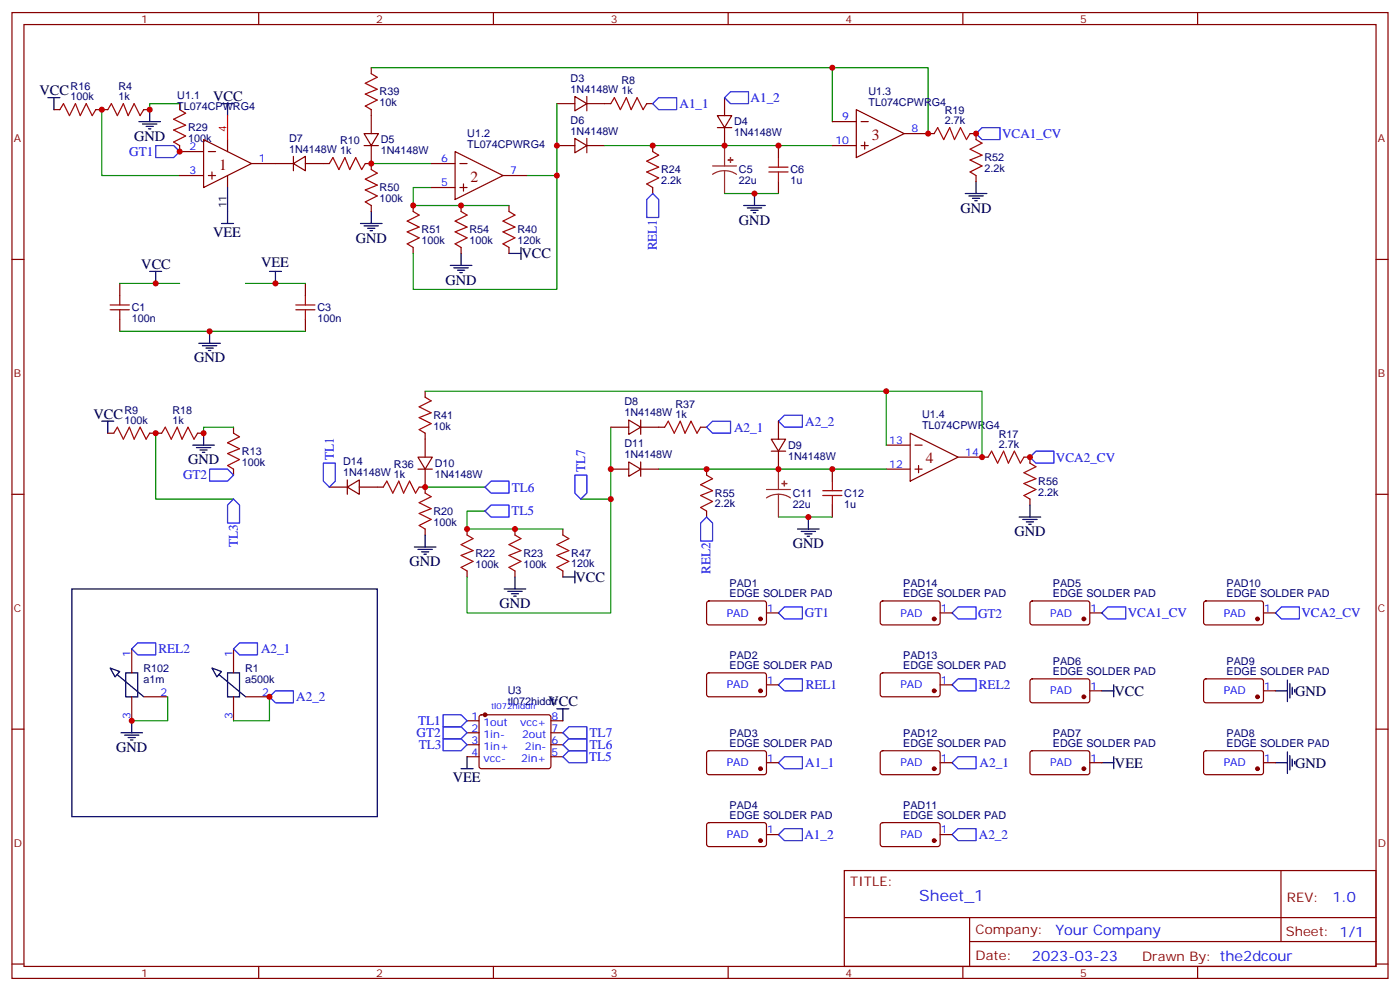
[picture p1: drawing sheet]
<svg xmlns="http://www.w3.org/2000/svg" width="412mm" height="292mm" viewBox="0 0 412 292" stroke-linecap="round" stroke-linejoin="round" font-family="sans-serif">
<g fill="none" stroke="#870000" stroke-width=".35">
<path d="M3.5 3.7h405.4v284.3h-405.4zM7.1 7.2h398.2v277.3h-398.2zM76.2 3.7v3.5M109.4 19.9v1.8M145.3 3.7v3.5M214.5 3.7v3.5M283.6 3.7v3.5M352.8 3.7v3.5M15.9 32.3h1.7M28.2 32.3h3.5M42.3 32.3h1.8M52.9 30.5v1.8"/>
<path d="M107.2 39.3h4.3l-2.1 3.6zM109.4 32.3v7M164 30.5h5.3M169.3 28.4l3.6 2.1-3.6 2.1zM172.9 30.5h7M172.9 28.4v4.2M190.5 30.5h1.8M211.3 34h4.2l-2.1 3.6zM211.3 37.6h4.2M213.4 28.8v5.2M213.4 37.6v5.3M245.2 35.8h7"/>
<path d="M252.2 32.3l14.1 7-14.1 7.1zM253.6 35.8h2.2M266.3 39.3h8.9M285.8 39.3h1.7v1.8M52.9 42.9v1.7h7.1M52.9 51.7h7.1M60 41.1l14.1 7.1-14.1 7zM61.4 44.6h2.1M61.4 51.7h2.1M62.4 50.6v2.1M67 41.1v3.5M67 51.7v3.5"/>
<path d="M74.1 48.2h12.3M86.4 48.2l3.6-2.2v4.3zM86.4 46v4.3M90 48.2h7M107.2 42.9h4.3M107.6 48.2h1.8M109.4 42.9v7M127 48.2h7.1M127 55.2h7.1M134.1 44.6l14.1 7.1-14.1 7zM135.5 48.2h2.1M135.5 55.2h2.1"/>
<path d="M136.5 54.2v2.1M148.2 51.7h7M164 42.9h5.3M169.3 40.7l3.6 2.2-3.6 2.1zM172.9 42.9h5.3M172.9 40.7v4.3M192.3 42.9v1.7M192.3 55.2v1.8M229.3 42.9v3.5M229.3 53.4v3.6M245.2 42.9h7M253.6 42.9h2.2"/>
<path d="M254.7 41.8v2.1M287.5 51.7v1.7M3.5 76.4h3.6M109.4 60.5v1.8M121.7 60.5v1.8M121.7 72.8v1.8M135.8 60.5v1.8M135.8 72.8v1.8M149.9 60.5v1.8M149.9 72.8v1.8M405.3 76.4h3.6M35.3 83.4v3.6"/>
<path d="M35.3 94v3.5M90 83.4v3.6M90 94v3.5M125.2 115.2v1.7M31.7 127.5h1.8M44.1 127.5h3.5M58.2 127.5h1.8M68.8 125.8v1.7M68.8 138.1v1.8M123.1 134.6h4.3l-2.2 3.5zM123.1 138.1h4.3M125.2 127.5v7.1"/>
<path d="M125.2 138.1v7.1M179.9 138.1h5.3M179.9 125.8h5.3M185.2 136l3.5 2.1-3.5 2.1zM185.2 123.6l3.5 2.2-3.5 2.1zM188.7 138.1h5.3M188.7 125.8h7.1M188.7 123.6v4.3M188.7 136v4.2M206.4 125.8h1.7M208.1 138.1v1.8M227.2 129.3h4.2l-2.1 3.5z"/>
<path d="M227.2 132.8h4.2M229.3 124v5.3M229.3 132.8v5.3M245.2 138.1v3.5M261.1 131.1h7M261.1 138.1h7M268.1 127.5l14.1 7.1-14.1 7zM269.5 131.1h2.1M269.5 138.1h2.1M270.6 137.1v2.1M282.2 134.6h8.8M301.6 134.6h1.8v1.7"/>
<path d="M3.5 145.5h3.6M97 143.4h5.3M102.3 143.4l3.5-2.1v4.2zM102.3 141.3v4.2M105.8 143.4h7.1M123.5 143.4h1.7M125.2 155.8v1.7M137.6 155.8v1.7M151.7 155.8v1.7M165.8 155.8v1.7M208.1 150.5v1.7M245.2 148.7v3.5"/>
<path d="M303.4 146.9v1.8M405.3 145.5h3.6M137.6 168.1v1.8M151.7 168.1v1.8M165.8 168.1v1.8M208.4 177.1l.4-.2 16.5 .1 .5 .6-.1 5.9-.6 .5-16.5-.1-.5-.6v-5.7zM259.5 177.1l.5-.2 16.5 .1 .4 .6v5.9l-.7 .5-16.5-.1-.4-.6v-5.7zM303.6 177.1l.5-.2 16.5 .1 .4 .6v5.9l-.7 .5-16.5-.1-.4-.6v-5.7zM354.8 177.1l.4-.2 16.5 .1 .5 .6-.1 5.9-.6 .5-16.5-.1-.5-.6v-5.7zM38.8 191v7.1M68.8 191v7.1M208.4 198.3l.4-.2h16.5l.5 .7-.1 5.9-.6 .4h-16.5l-.5-.7v-5.6z"/>
<path d="M225.8 180.4h3.5M259.5 198.3l.5-.2h16.5l.4 .7v5.9l-.7 .4h-16.5l-.4-.7v-5.6zM276.9 180.4h3.6M321 180.4h3.6M372.2 180.4h3.5M3.5 214.7h3.6M38.8 205.1v7.1M42.3 205.1h7.1M68.8 205.1v7.1M72.3 205.1h7.1M137.6 212.2h3.5M137.6 215.7h3.5"/>
<path d="M137.6 219.3h3.5M141.3 210.6l.5-.2h19.8l.5 .2 .2 .5-.1 14.8-.6 .4-20.1-.1-.4-.6v-14.5zM162.3 212.2h3.5M162.3 215.7h3.5M162.3 219.3h3.5M225.8 201.6h3.5M276.9 201.6h3.6M303.6 200.1l.5-.3 16.5 .1 .4 .7v5.9l-.7 .4-16.5-.1-.4-.6v-5.6zM321 203.4h3.6M354.8 200.1l.4-.3 16.5 .1 .5 .7-.1 5.9-.6 .4-16.5-.1-.5-.6v-5.6zM372.2 203.4h3.5M405.3 214.7h3.6"/>
<path d="M137.6 222.8h3.5M162.3 222.8h3.5M208.4 221.2l.4-.2 16.5 .1 .5 .6-.1 5.9-.6 .5-16.5-.1-.5-.6v-5.7zM225.8 224.5h3.5M259.5 221.2l.5-.2 16.5 .1 .4 .6v5.9l-.7 .5-16.5-.1-.4-.6v-5.7zM276.9 224.5h3.6M303.6 221.2l.5-.2 16.5 .1 .4 .6v5.9l-.7 .5-16.5-.1-.4-.6v-5.7zM321 224.5h3.6M354.8 221.2l.4-.2 16.5 .1 .5 .6-.1 5.9-.6 .5-16.5-.1-.5-.6v-5.7zM372.2 224.5h3.5M208.4 242.4l.4-.2h16.5l.5 .7-.1 5.9-.6 .4h-16.5l-.5-.7v-5.6zM225.8 245.7h3.5"/>
<path d="M248.7 256.3h156.6v28.2h-156.6zM259.5 242.4l.5-.2h16.5l.4 .7v5.9l-.7 .4h-16.5l-.4-.7v-5.6zM276.9 245.7h3.6M377.3 256.3v20.9M248.7 270.1h156.5M285.6 277.2h119.6M285.6 270.1v14.2M3.5 283.8h3.6M76.2 284.5v3.5M145.3 284.5v3.5M214.5 284.5v3.5M283.6 284.5v3.5"/>
<path d="M352.8 284.5v3.5M405.3 283.8h3.6"/>
</g>
<g fill="none" stroke="#a10000" stroke-width=".35">
<path d="M17.6 32.3l1.1-1.8 1.8 3.5 1.7-3.5 1.4 3.5 1.8-3.5 1.8 3.5 1-1.7M31.7 32.3l1.1-1.8 1.8 3.5 1.7-3.5 1.4 3.5 1.8-3.5 1.8 3.5 1-1.7M52.9 32.3l1.8 1-3.5 1.8 3.5 1.8-3.5 1.4 3.5 1.7-3.5 1.8 1.7 1.1M109.4 21.7l1.7 1.1-3.5 1.7 3.5 1.8-3.5 1.4 3.5 1.8-3.5 1.7 1.8 1.1M179.9 30.5l1.1-1.7 1.7 3.5 1.8-3.5 1.4 3.5 1.8-3.5 1.7 3.5 1.1-1.8M275.2 39.3l1-1.7 1.8 3.5 1.8-3.5 1.4 3.5 1.7-3.5 1.8 3.5 1.1-1.8M97 48.2l1.1-1.8 1.7 3.5 1.8-3.5 1.4 3.5 1.8-3.5 1.7 3.5 1.1-1.7M109.4 49.9l1.7 1.1-3.5 1.7 3.5 1.8-3.5 1.4 3.5 1.8-3.5 1.7 1.8 1.1M192.3 44.6l1.7 1.1-3.5 1.7 3.5 1.8-3.5 1.4 3.5 1.8-3.5 1.8 1.8 1M226.5 50.6h5.6M226.5 49.2h5.6M229.3 46.4v2.8"/>
<path d="M229.3 50.6v2.8M287.5 41.1l1.8 1.1-3.5 1.7 3.5 1.8-3.5 1.4 3.5 1.8-3.5 1.7 1.7 1.1M121.7 62.3l1.8 1-3.6 1.8 3.6 1.8-3.6 1.4 3.6 1.7-3.6 1.8 1.8 1M135.8 62.3l1.8 1-3.5 1.8 3.5 1.8-3.5 1.4 3.5 1.7-3.5 1.8 1.7 1M149.9 62.3l1.8 1-3.5 1.8 3.5 1.8-3.5 1.4 3.5 1.7-3.5 1.8 1.7 1M32.5 91.2h5.6M32.5 89.8h5.6M35.3 87v2.8M35.3 91.2v2.8M87.1 91.2h5.7M87.1 89.8h5.7M90 87v2.8"/>
<path d="M90 91.2v2.8M125.2 116.9l1.8 1.1-3.5 1.8 3.5 1.7-3.5 1.4 3.5 1.8-3.5 1.8 1.7 1M33.5 127.5l1.1-1.7 1.7 3.5 1.8-3.5 1.4 3.5 1.8-3.5 1.7 3.5 1.1-1.8M47.6 127.5l1.1-1.7 1.7 3.5 1.8-3.5 1.4 3.5 1.8-3.5 1.7 3.5 1.1-1.8M68.8 127.5l1.8 1.1-3.6 1.8 3.6 1.7-3.6 1.4 3.6 1.8-3.6 1.8 1.8 1M195.8 125.8l1-1.8 1.8 3.5 1.8-3.5 1.4 3.5 1.8-3.5 1.7 3.5 1.1-1.7M208.1 139.9l1.8 1-3.5 1.8 3.5 1.8-3.5 1.4 3.5 1.7-3.5 1.8 1.7 1.1M291 134.6l1.1-1.8 1.8 3.5 1.7-3.5 1.4 3.5 1.8-3.5 1.8 3.5 1-1.7M303.4 136.3l1.8 1.1-3.6 1.8 3.6 1.7-3.6 1.4 3.6 1.8-3.6 1.8 1.8 1M112.9 143.4l1-1.8 1.8 3.6 1.8-3.6 1.4 3.6 1.7-3.6 1.8 3.6 1.1-1.8M125.2 145.2l1.8 1-3.5 1.8 3.5 1.8-3.5 1.4 3.5 1.7-3.5 1.8 1.7 1.1M137.6 157.5l1.7 1.1-3.5 1.7 3.5 1.8-3.5 1.4 3.5 1.8-3.5 1.7 1.8 1.1"/>
<path d="M151.7 157.5l1.8 1.1-3.6 1.7 3.6 1.8-3.6 1.4 3.6 1.8-3.6 1.7 1.8 1.1M165.8 157.5l1.8 1.1-3.6 1.7 3.6 1.8-3.6 1.4 3.6 1.8-3.6 1.7 1.8 1.1M242.4 145.9h5.6M242.4 144.5h5.6M245.2 141.6v2.9M245.2 145.9v2.8"/>
</g>
<g fill="none" stroke="#000" stroke-width=".35">
<path d="M14.1 28.8h3.5M15.9 28.8v3.5M40.9 35.8h6.4M42 36.5h4.2M43 37.2h2.2M43.7 37.9h.7M44.1 32.3v3.5M65.3 30.5h3.5M67 30.5v3.5M67 55.2v10.6M222.2 57v3.5M284.3 57h6.4"/>
<path d="M285.4 57.7h4.2M286.5 58.4h2.1M287.2 59.1h.7M287.5 53.4v3.6M44.1 79.9h3.5M45.9 79.9v3.5M65.3 65.8h3.5M79.4 79.9h3.5M81.1 79.9v3.5M106.2 65.8h6.3M107.2 66.5h4.3M108.3 67.2h2.1"/>
<path d="M109 67.9h.7M109.4 62.3v3.5M132.6 78.1h6.4M133.7 78.8h4.2M134.8 79.6h2.1M135.8 74.6v3.5M149.9 74.6h3.6M153.5 72.8v3.6M219.1 60.5h6.3M220.1 61.2h4.3M221.2 61.9h2.1M221.9 62.6h.7"/>
<path d="M61.7 97.5v3.6M135.5 80.3h.7M58.6 101.1h6.3M59.6 101.8h4.3M60.7 102.5h2.1M61.4 103.2h.7M30 124h3.5M31.7 124v3.5M56.8 131.1h6.3M57.9 131.8h4.2M58.9 132.5h2.1M59.6 133.2h.7"/>
<path d="M60 127.5v3.6M125.2 157.5v3.5M234.9 155.8h6.4M236 156.5h4.2M237.1 157.2h2.1M237.8 157.9h.7M238.1 152.2v3.6M300.2 152.2h6.4M301.3 152.9h4.2M302.3 153.6h2.1M303 154.3h.7M303.4 148.7v3.5"/>
<path d="M21.2 173.4h89.9v67h-89.9zM122.1 161h6.3M123.1 161.7h4.3M124.2 162.5h2.1M124.9 163.2h.7M148.5 173.4h6.4M149.6 174.1h4.2M150.6 174.8h2.2M151.3 175.5h.7M151.7 169.9v3.5M165.8 169.9h3.5M169.3 168.1v3.5"/>
<path d="M32.5 196.7l2.8 1-1.4 1.6zM34.5 198.6l7.8 6.5M37 198.1h3.6v7h-3.6zM62.4 196.7l2.9 1-1.4 1.6zM64.5 198.6l7.8 6.5M67 198.1h3.6v7h-3.6zM35.6 215.7h6.4M36.7 216.4h4.2M37.7 217.1h2.2M38.5 217.8h.7M38.8 212.2v3.5M164 208.7h3.6"/>
<path d="M165.8 208.7v3.5M324.6 203.4h3.5M328.1 201.6v3.5M375.7 203.4h3.5M379.2 200.2v6.4M379.9 201.3v4.2M380.6 202.3v2.1M381.4 203v.7M135.8 226.3h3.5M137.6 222.8v3.5M324.6 224.5h3.5M328.1 222.8v3.5"/>
<path d="M375.7 224.5h3.5M379.2 221.4v6.3M379.9 222.4v4.3M380.6 223.5v2.1M381.4 224.2v.7"/>
</g>
<path d="M209.9 48.9h7.1M213.4 50.3l-1.8 .2-1.7 .8M213.4 50.3l1.9 .2 1.7 .8M213.4 42.9v6M213.4 50.3v6.7M229.3 138.1v6M225.8 144.1h7M229.3 145.5l-1.8 .3-1.7 .8M229.3 145.5l1.9 .3 1.6 .8M229.3 145.5v6.7" fill="none" stroke="#8c2424" stroke-width=".35"/>
<g fill="#8c2424" stroke="#8c2424" stroke-width=".35">
<path d="M214.5 47.1h1.4z"/>
<path d="M215.2 46.4v1.4z"/>
<path d="M230.4 142.3l1.4 .1z"/>
<path d="M231 141.6l.1 1.5z"/>
</g>
<g fill="none" stroke="#008700" stroke-width=".35">
<path d="M109.4 19.9h135.8v15.9M245.2 19.9h28.2v19.4M30 32.3v19.4h22.9M52.9 30.5h-8.8v1.8M164 30.5v21.2M109.4 48.2h17.6M127 55.2h-5.3v5.3h28.2M155.2 51.7h8.8v33.5h-42.3v-10.6M178.2 42.9h67M213.4 57h15.9M35.3 83.4h17.6M35.3 97.5h54.7"/>
<path d="M72.3 83.4h17.7M125.2 115.2h135.9v15.9M261.1 115.2h28.2v19.4M45.9 127.5v19.4h22.9M68.8 125.8h-8.8v1.7M179.9 125.8v21.1M194 138.1h67.1M125.2 143.4h17.7M142.9 150.5h-5.3v5.3h28.2M171.1 146.9h8.8v33.5h-42.3v-10.5M229.3 152.2h15.9M49.4 205.1v7.1h-10.6"/>
<path d="M79.4 205.1v7.1h-10.6"/>
</g>
<g fill="none" stroke="#00f" stroke-width=".35">
<path d="M192.3 30.5l1.7-1.7h5.3v3.5h-5.3zM213.4 28.8l1.8-1.8h5.3v3.5h-5.3zM287.5 39.3l1.8-1.7h5.3v3.5h-5.3zM45.9 42.9h5.3l1.7 1.7-1.7 1.8h-5.3zM192.3 57l1.7 1.7v5.3h-3.5v-5.3zM61.7 138.1h5.3l1.8 1.8-1.8 1.7h-5.3zM95.2 136.3h3.6v5.3l-1.8 1.8-1.8-1.8zM169.3 139.9h3.6v5.3l-1.8 1.7-1.8-1.7zM208.1 125.8l1.8-1.8h5.3v3.5h-5.3zM229.3 124l1.8-1.8h5.3v3.6h-5.3zM303.4 134.6l1.8-1.8h5.2v3.5h-5.2zM68.8 146.9l1.8 1.8v5.3h-3.6v-5.3z"/>
<path d="M142.9 150.5l1.7-1.8h5.3v3.5h-5.3zM142.9 143.4l1.7-1.8h5.3v3.6h-5.3zM208.1 152.2l1.8 1.8v5.3h-3.5v-5.3zM282.2 178.7h5.3v3.5h-5.3l-1.7-1.8zM377.5 178.7h5.3v3.5h-5.3l-1.8-1.8zM38.8 191l1.8-1.7h5.3v3.5h-5.3zM68.8 191l1.8-1.7h5.2v3.5h-5.2zM229.3 180.4l1.8-1.7h5.3v3.5h-5.3zM231.1 199.8h5.3v3.6h-5.3l-1.8-1.8zM282.2 199.8h5.3v3.6h-5.3l-1.7-1.8zM324.6 180.4l1.7-1.7h5.3v3.5h-5.3zM79.4 205.1l1.7-1.7h5.3v3.5h-5.3z"/>
<path d="M130.5 210.4h5.3l1.8 1.8-1.8 1.8h-5.3zM130.5 217.5h5.3l1.8 1.8-1.8 1.7h-5.3zM130.5 214h5.3l1.8 1.7-1.8 1.8h-5.3zM165.8 219.3l1.8-1.8h5.3v3.5h-5.3zM165.8 215.7l1.8-1.7h5.3v3.5h-5.3zM165.8 222.8l1.8-1.8h5.3v3.5h-5.3zM231.1 222.8h5.3v3.5h-5.3l-1.8-1.8zM282.2 222.8h5.3v3.5h-5.3l-1.7-1.8zM229.3 245.7l1.8-1.8h5.3v3.6h-5.3zM280.5 245.7l1.7-1.8h5.3v3.6h-5.3z"/>
</g>
<path d="M67 34v7.1" fill="none" stroke="#f00" stroke-width=".35"/>
<g fill="#870000" stroke="#870000" stroke-width=".35">
<circle cx="224" cy="182.2" r=".53"/>
<circle cx="224" cy="203.4" r=".53"/>
<circle cx="224" cy="226.3" r=".53"/>
<circle cx="224" cy="247.5" r=".53"/>
<circle cx="319.3" cy="182.2" r=".53"/>
<circle cx="319.3" cy="205.1" r=".53"/>
<circle cx="319.3" cy="226.3" r=".53"/>
<circle cx="370.4" cy="226.3" r=".53"/>
<circle cx="370.4" cy="205.1" r=".53"/>
<circle cx="370.4" cy="182.2" r=".53"/>
<circle cx="275.2" cy="247.5" r=".53"/>
<circle cx="275.2" cy="226.3" r=".53"/>
<circle cx="275.2" cy="203.4" r=".53"/>
<circle cx="275.2" cy="182.2" r=".53"/>
<circle cx="142.9" cy="210.4" r=".53"/>
</g>
<g fill="#c00">
<circle cx="287.5" cy="39.3" r=".88"/>
<circle cx="303.4" cy="134.6" r=".88"/>
<circle cx="208.1" cy="138.1" r=".88"/>
<circle cx="192.3" cy="42.9" r=".88"/>
<circle cx="45.9" cy="127.5" r=".88"/>
<circle cx="60" cy="127.5" r=".88"/>
<circle cx="30" cy="32.3" r=".88"/>
<circle cx="44.1" cy="32.3" r=".88"/>
<circle cx="151.7" cy="155.8" r=".88"/>
<circle cx="137.6" cy="155.8" r=".88"/>
<circle cx="135.8" cy="60.5" r=".88"/>
<circle cx="121.7" cy="60.5" r=".88"/>
<circle cx="125.2" cy="143.4" r=".88"/>
<circle cx="109.4" cy="48.2" r=".88"/>
<circle cx="164" cy="51.7" r=".88"/>
<circle cx="164" cy="42.9" r=".88"/>
<circle cx="213.4" cy="42.9" r=".88"/>
<circle cx="222.3" cy="57" r=".88"/>
<circle cx="229.3" cy="42.9" r=".88"/>
<circle cx="245.2" cy="19.9" r=".88"/>
<circle cx="261.1" cy="115.2" r=".88"/>
<circle cx="245.2" cy="138.1" r=".88"/>
<circle cx="238.1" cy="152.2" r=".88"/>
<circle cx="229.3" cy="138.1" r=".88"/>
<circle cx="179.9" cy="138.1" r=".88"/>
<circle cx="179.9" cy="146.9" r=".88"/>
<circle cx="45.9" cy="83.4" r=".88"/>
<circle cx="81.1" cy="83.4" r=".88"/>
<circle cx="61.7" cy="97.5" r=".88"/>
<circle cx="38.8" cy="212.2" r=".88"/>
<circle cx="79.4" cy="205.1" r=".88"/>
<circle cx="52.9" cy="44.6" r=".88"/>
<circle cx="273.4" cy="39.3" r=".88"/>
<circle cx="289.3" cy="134.6" r=".88"/>
</g>
<g font-size="4.6" fill="#800">
<text x="256.8" y="41.1">3</text>
<text x="64.6" y="49.9">1</text>
<text x="138.6" y="53.4">2</text>
<text x="272.7" y="136.3">4</text>
</g>
<text font-size="4.6" fill="#00f" x="270.8" y="265.3">Sheet_1</text>
<g font-size="4.2">
<text x="11.6" y="28">VCC</text>
<text x="62.8" y="29.8">VCC</text>
<text x="39.5" y="41.5">GND</text>
<text x="282.9" y="62.6">GND</text>
<text x="62.8" y="69.7">VEE</text>
<text x="104.8" y="71.4">GND</text>
<text x="217.7" y="66.1">GND</text>
<text x="153.6" y="76.1">VCC</text>
<text x="41.6" y="79.2">VCC</text>
<text x="76.9" y="78.7">VEE</text>
<text x="131.2" y="83.8">GND</text>
<text x="57.1" y="106.7">GND</text>
<text x="27.5" y="123.3">VCC</text>
<text x="55.4" y="136.7">GND</text>
<text x="233.5" y="161.4">GND</text>
<text x="298.8" y="157.9">GND</text>
<text x="120.6" y="166.7">GND</text>
<text x="169.5" y="171.3">VCC</text>
<text x="147.1" y="179">GND</text>
<text x="161.6" y="208">VCC</text>
<text x="328.3" y="204.8">VCC</text>
<text x="381.5" y="204.8">GND</text>
<text x="34.2" y="221.4">GND</text>
<text x="328.4" y="226">VEE</text>
<text x="381.5" y="226">GND</text>
<text x="133.3" y="230.2">VEE</text>
</g>
<g font-size="4.2" fill="#00f">
<text x="392.5" y="265.6">1.0</text>
<text x="310.9" y="275.1">Your Company</text>
<text x="304" y="282.9">2023-03-23</text>
</g>
<g font-size="3.9" fill="#00f">
<text x="200.2" y="31.9">A1_1</text>
<text x="221.1" y="30">A1_2</text>
<text x="295.2" y="40.6">VCA1_CV</text>
<text x="38.1" y="45.8">GT1</text>
<text x="193.5" y="73.7" transform="rotate(-90 193.5 73.7)">REL1</text>
<text x="237.2" y="125.3">A2_2</text>
<text x="216.3" y="127.1">A2_1</text>
<text x="98.3" y="135.5" transform="rotate(-90 98.3 135.5)">TL1</text>
<text x="311" y="135.9">VCA2_CV</text>
<text x="53.9" y="141">GT2</text>
<text x="172.4" y="139.1" transform="rotate(-90 172.4 139.1)">TL7</text>
<text x="150.8" y="144.7">TL6</text>
<text x="150.6" y="151.7">TL5</text>
<text x="70.1" y="161.2" transform="rotate(-90 70.1 161.2)">TL3</text>
<text x="209.3" y="169" transform="rotate(-90 209.3 169)">REL2</text>
<text x="237.1" y="181.8">GT1</text>
<text x="288.1" y="181.8">GT2</text>
<text x="332.2" y="181.8">VCA1_CV</text>
<text x="383.4" y="181.7">VCA2_CV</text>
<text x="46.7" y="192.3">REL2</text>
<text x="76.9" y="192.3">A2_1</text>
<text x="237.3" y="202.9">REL1</text>
<text x="288.3" y="203">REL2</text>
<text x="87.3" y="206.4">A2_2</text>
<text x="123.2" y="213.4">TL1</text>
<text x="122.7" y="216.9">GT2</text>
<text x="123.3" y="220.5">TL3</text>
<text x="173.7" y="220.6">TL6</text>
<text x="173.7" y="217">TL7</text>
<text x="173.6" y="224">TL5</text>
<text x="237.2" y="225.9">A1_1</text>
<text x="288.6" y="225.8">A2_1</text>
<text x="237" y="247">A1_2</text>
<text x="288.3" y="247">A2_2</text>
</g>
<g font-size="3.9" fill="#800">
<text x="250.5" y="260.9">TITLE:</text>
<text x="379.1" y="265.6">REV:</text>
<text x="287.4" y="275.1">Company:</text>
<text x="378.7" y="275.7">Sheet: 1/1</text>
<text x="287.4" y="282.8">Date:</text>
<text x="336.4" y="282.8">Drawn By: the2dcour</text>
</g>
<g font-size="3.2" fill="#800">
<text x="41.6" y="6.7">1</text>
<text x="110.8" y="6.7">2</text>
<text x="179.9" y="6.7">3</text>
<text x="249.1" y="6.7">4</text>
<text x="318.2" y="6.7">5</text>
<text x="4.1" y="41.8">A</text>
<text x="405.9" y="41.8">A</text>
<text x="4.1" y="110.9">B</text>
<text x="405.9" y="110.9">B</text>
<text x="4.1" y="180.1">C</text>
<text x="405.9" y="180.1">C</text>
<text x="4.1" y="249.2">D</text>
<text x="405.9" y="249.2">D</text>
<text x="41.6" y="287.5">1</text>
<text x="110.8" y="287.5">2</text>
<text x="179.9" y="287.5">3</text>
<text x="249.1" y="287.5">4</text>
<text x="318.2" y="287.5">5</text>
</g>
<g font-size="3.2" fill="#000080">
<text x="20.8" y="29.5">100k</text>
<text x="20.8" y="26.5">R16</text>
<text x="34.9" y="29.5">1k</text>
<text x="34.9" y="26.5">R4</text>
<text x="52.2" y="29.1">U1.1</text>
<text x="111.8" y="28">R39</text>
<text x="168.1" y="27.3">1N4148W 1k</text>
<text x="168.1" y="24.1">D3</text>
<text x="183.1" y="24.8">R8</text>
<text x="255.8" y="27.9">U1.3</text>
<text x="52.2" y="32.3">TL074CPWRG4</text>
<text x="111.8" y="31.2">10k</text>
<text x="255.8" y="31.1">TL074CPWRG4</text>
<text x="278.3" y="33.6">R19</text>
<text x="55.4" y="41.9">100k</text>
<text x="55.4" y="38.7">R29</text>
<text x="85.2" y="41.8">D7</text>
<text x="137.6" y="40.2">U1.2</text>
<text x="168.1" y="39.7">1N4148W</text>
<text x="168.1" y="36.5">D6</text>
<text x="216.3" y="40.2">1N4148W</text>
<text x="216.3" y="36.9">D4</text>
<text x="278.3" y="36.5">2.7k</text>
<text x="85.2" y="45">1N4148W 1k</text>
<text x="100.2" y="42.4">R10</text>
<text x="112.2" y="45.5">1N4148W</text>
<text x="112.2" y="42.2">D5</text>
<text x="137.6" y="43.5">TL074CPWRG4</text>
<text x="290" y="47.4">R52</text>
<text x="194.7" y="51">R24</text>
<text x="217.7" y="51.1">C5</text>
<text x="232.8" y="51.1">C6</text>
<text x="290" y="50.6">2.2k</text>
<text x="111.8" y="59.6">100k</text>
<text x="111.8" y="56.3">R50</text>
<text x="194.7" y="54.2">2.2k</text>
<text x="217.7" y="54.3">22u</text>
<text x="232.8" y="54.3">1u</text>
<text x="124.2" y="71.9">100k</text>
<text x="124.2" y="68.7">R51</text>
<text x="138.3" y="71.9">100k</text>
<text x="138.3" y="68.7">R54</text>
<text x="152.4" y="71.8">120k</text>
<text x="152.4" y="68.6">R40</text>
<text x="38.8" y="94.8">100n</text>
<text x="38.8" y="91.6">C1</text>
<text x="93.5" y="94.8">100n</text>
<text x="93.5" y="91.6">C3</text>
<text x="184" y="119.4">D8</text>
<text x="36.7" y="124.7">100k</text>
<text x="36.7" y="121.8">R9</text>
<text x="50.8" y="124.7">1k</text>
<text x="50.8" y="121.8">R18</text>
<text x="127.7" y="123.3">R41</text>
<text x="184" y="122.6">1N4148W 1k</text>
<text x="199" y="120">R37</text>
<text x="271.6" y="123.1">U1.4</text>
<text x="127.7" y="126.5">10k</text>
<text x="184" y="131.7">D11</text>
<text x="271.6" y="126.4">TL074CPWRG4</text>
<text x="294.2" y="131.8">2.7k</text>
<text x="294.2" y="128.8">R17</text>
<text x="71.3" y="137.2">100k</text>
<text x="71.3" y="134">R13</text>
<text x="101.1" y="137">D14</text>
<text x="116.1" y="137.6">R36</text>
<text x="128.1" y="137.5">D10</text>
<text x="184" y="134.9">1N4148W</text>
<text x="232.1" y="135.4">1N4148W</text>
<text x="232.1" y="132.2">D9</text>
<text x="101.1" y="140.2">1N4148W 1k</text>
<text x="128.1" y="140.7">1N4148W</text>
<text x="305.9" y="142.7">R56</text>
<text x="210.6" y="149.4">2.2k</text>
<text x="210.6" y="146.2">R55</text>
<text x="233.5" y="149.5">22u</text>
<text x="233.5" y="146.3">C11</text>
<text x="248.7" y="149.5">1u</text>
<text x="248.7" y="146.3">C12</text>
<text x="305.9" y="145.9">2.2k</text>
<text x="127.7" y="154.8">100k</text>
<text x="127.7" y="151.6">R20</text>
<text x="140.1" y="167.2">100k</text>
<text x="140.1" y="163.9">R22</text>
<text x="154.2" y="167.2">100k</text>
<text x="154.2" y="163.9">R23</text>
<text x="168.3" y="167">120k</text>
<text x="168.3" y="163.9">R47</text>
<text x="214.9" y="172.9">PAD1</text>
<text x="266.1" y="172.9">PAD14</text>
<text x="310.1" y="172.9">PAD5</text>
<text x="361.3" y="172.9">PAD10</text>
<text x="214.9" y="175.9">EDGE SOLDER PAD</text>
<text x="266.1" y="175.9">EDGE SOLDER PAD</text>
<text x="310.1" y="175.9">EDGE SOLDER PAD</text>
<text x="361.3" y="175.9">EDGE SOLDER PAD</text>
<text x="42.2" y="197.8">R102</text>
<text x="72.2" y="197.8">R1</text>
<text x="214.9" y="197">EDGE SOLDER PAD</text>
<text x="214.9" y="194.1">PAD2</text>
<text x="266.1" y="197">EDGE SOLDER PAD</text>
<text x="266.1" y="194.1">PAD13</text>
<text x="310.1" y="195.9">PAD6</text>
<text x="361.3" y="195.9">PAD9</text>
<text x="42.2" y="201">a1m</text>
<text x="72.2" y="201">a500k</text>
<text x="310.1" y="198.8">EDGE SOLDER PAD</text>
<text x="361.3" y="198.8">EDGE SOLDER PAD</text>
<text x="149.6" y="207.6">tl072hiddfr</text>
<text x="149.6" y="204.4">U3</text>
<text x="214.9" y="220">EDGE SOLDER PAD</text>
<text x="214.9" y="217">PAD3</text>
<text x="266.1" y="220">EDGE SOLDER PAD</text>
<text x="266.1" y="217">PAD12</text>
<text x="310.1" y="220">EDGE SOLDER PAD</text>
<text x="310.1" y="217">PAD7</text>
<text x="361.3" y="220">EDGE SOLDER PAD</text>
<text x="361.3" y="217">PAD8</text>
<text x="214.9" y="238.2">PAD4</text>
<text x="266.1" y="238.2">PAD11</text>
<text x="214.9" y="241.1">EDGE SOLDER PAD</text>
<text x="266.1" y="241.1">EDGE SOLDER PAD</text>
</g>
<g font-size="3.2" fill="#00f">
<text x="248.1" y="35.5">9</text>
<text x="268.5" y="39">8</text>
<text x="55.8" y="44.3">2</text>
<text x="76.2" y="47.8">1</text>
<text x="129.9" y="47.8">6</text>
<text x="246.1" y="42.5">10</text>
<text x="55.8" y="51.3">3</text>
<text x="150.3" y="51.3">7</text>
<text x="129.9" y="54.9">5</text>
<text x="262" y="130.7">13</text>
<text x="262" y="137.8">12</text>
<text x="284.3" y="134.2">14</text>
<text x="214.1" y="181.5">PAD</text>
<text x="226" y="180.1">1</text>
<text x="265.2" y="181.5">PAD</text>
<text x="277.1" y="180.1">1</text>
<text x="309.3" y="181.5">PAD</text>
<text x="321.2" y="180.1">1</text>
<text x="360.5" y="181.5">PAD</text>
<text x="372.4" y="180.1">1</text>
<text x="38.5" y="193.5" transform="rotate(-90 38.5 193.5)">1</text>
<text x="68.4" y="193.5" transform="rotate(-90 68.4 193.5)">1</text>
<text x="214.1" y="202.7">PAD</text>
<text x="226" y="201.3">1</text>
<text x="265.2" y="202.7">PAD</text>
<text x="277.1" y="201.3">1</text>
<text x="321.2" y="203">1</text>
<text x="372.4" y="203">1</text>
<text x="47.3" y="204.8">2</text>
<text x="77.3" y="204.8">2</text>
<text x="309.3" y="204.4">PAD</text>
<text x="360.5" y="204.4">PAD</text>
<text x="38.5" y="211.7" transform="rotate(-90 38.5 211.7)">3</text>
<text x="68.4" y="211.7" transform="rotate(-90 68.4 211.7)">3</text>
<text x="138.9" y="211.8">1</text>
<text x="138.9" y="215.4">2</text>
<text x="142.4" y="213.6">1out</text>
<text x="153.2" y="213.6">vcc+</text>
<text x="162.5" y="215.4">7</text>
<text x="162.5" y="211.8">8</text>
<text x="138.9" y="218.9">3</text>
<text x="142.4" y="217.1">1in-</text>
<text x="142.4" y="220.7">1in+</text>
<text x="153.8" y="217.1">2out</text>
<text x="154.6" y="220.7">2in-</text>
<text x="162.5" y="218.9">6</text>
<text x="138.9" y="222.4">4</text>
<text x="142.4" y="224.2">vcc-</text>
<text x="153.5" y="224.2">2in+</text>
<text x="162.5" y="222.4">5</text>
<text x="214.1" y="225.6">PAD</text>
<text x="226" y="224.2">1</text>
<text x="265.2" y="225.6">PAD</text>
<text x="277.1" y="224.2">1</text>
<text x="309.3" y="225.6">PAD</text>
<text x="321.2" y="224.2">1</text>
<text x="360.5" y="225.6">PAD</text>
<text x="372.4" y="224.2">1</text>
<text x="226" y="245.4">1</text>
<text x="277.1" y="245.4">1</text>
<text x="214.1" y="246.8">PAD</text>
<text x="265.2" y="246.8">PAD</text>
</g>
<text font-size="3.2" fill="#f00" x="66.7" y="39" transform="rotate(-90 66.7 39)">4</text>
<text font-size="3.2" x="66.7" y="61.4" transform="rotate(-90 66.7 61.4)">11</text>
<text font-size="2.5" fill="#00f" x="144.6" y="208.7">tl072hiddfr</text>
</svg>
